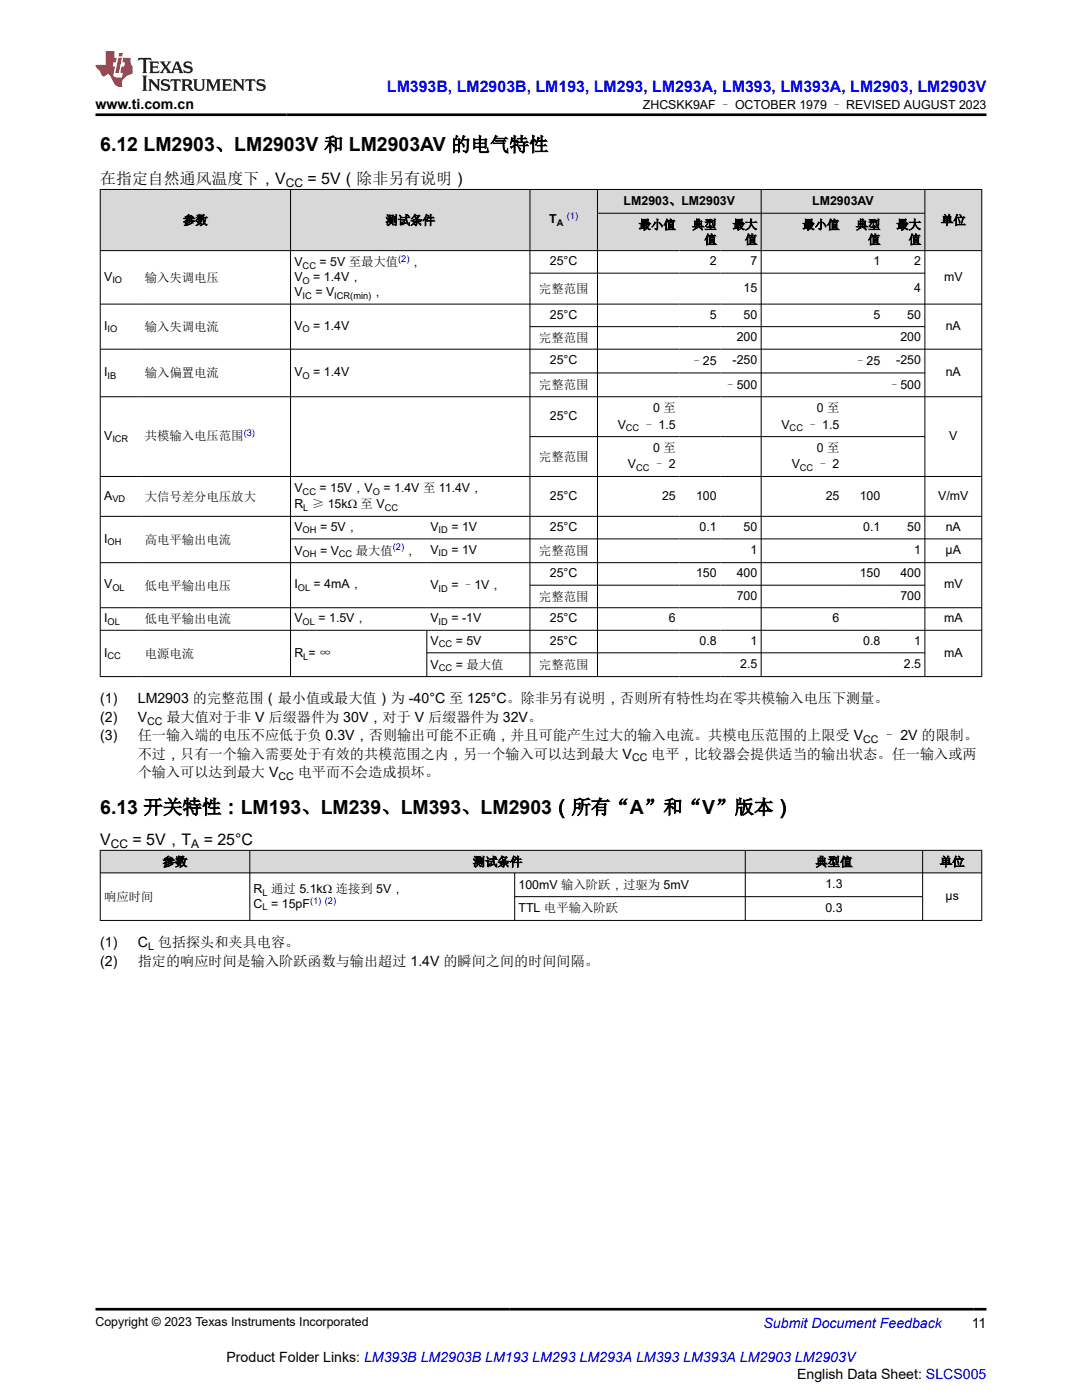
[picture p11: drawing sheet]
<svg xmlns="http://www.w3.org/2000/svg" width="216mm" height="279mm" viewBox="0 0 216 279" stroke-linecap="round" stroke-linejoin="round" font-family="sans-serif">
<g fill="#d8d8d8">
<path d="M20 37.8h175.9v4.8h-175.9z" fill-rule="evenodd"/>
<path d="M20.1 37.9h37.8v12.1h-37.8z" fill-rule="evenodd"/>
<path d="M58 37.9h47.7v12.1h-47.7z" fill-rule="evenodd"/>
<path d="M105.8 37.9h13.4v12.1h-13.4z" fill-rule="evenodd"/>
<path d="M119.3 37.9h32.5v4.6h-32.5z" fill-rule="evenodd"/>
<path d="M151.9 37.9h32.6v4.6h-32.6z" fill-rule="evenodd"/>
<path d="M184.6 37.9h11.2v12.1h-11.2z" fill-rule="evenodd"/>
<path d="M119.3 42.6h16.3v7.4h-16.3z" fill-rule="evenodd"/>
<path d="M135.6 42.6h8.1v7.4h-8.1z" fill-rule="evenodd"/>
<path d="M143.7 42.6h8.1v7.4h-8.1z" fill-rule="evenodd"/>
<path d="M151.9 42.6h16.3v7.4h-16.3z" fill-rule="evenodd"/>
<path d="M168.2 42.6h8.2v7.4h-8.2z" fill-rule="evenodd"/>
<path d="M176.4 42.6h8.1v7.4h-8.1z" fill-rule="evenodd"/>
</g>
<g fill="none" stroke="#000" stroke-width=".2">
<path d="M19.9 37.8h176.1M20 37.7v97.4M58 37.7v97.4M105.7 37.7v97.4M119.2 37.7v97.4M151.9 37.7v97.4M184.5 37.7v97.4M195.9 37.7v97.4M19.9 50h176.1M105.7 54.5h78.9M119.2 42.6h65.4M19.9 60.7h176.1"/>
<path d="M19.9 69.7h176.1M19.9 79.2h176.1M105.7 65.2h78.9M105.7 74.4h78.9M19.9 95.1h176.1M105.7 87.1h78.9M19.9 103h176.1M19.9 112.3h176.1M58 107.5h138M105.7 116.8h78.9M19.9 121.3h176.1M19.9 125.8h176.1"/>
<path d="M19.9 135h176.1M85.2 125.8v9.3M85.2 130.3h99.4"/>
</g>
<g fill="#d8d8d8">
<path d="M20 169.7h175.9v4.5h-175.9z" fill-rule="evenodd"/>
<path d="M20.1 169.8h29.7v4.3h-29.7z" fill-rule="evenodd"/>
<path d="M49.9 169.8h98.7v4.3h-98.7z" fill-rule="evenodd"/>
<path d="M148.8 169.8h35.2v4.3h-35.2z" fill-rule="evenodd"/>
<path d="M184.2 169.8h11.6v4.3h-11.6z" fill-rule="evenodd"/>
</g>
<path d="M19.9 169.7h176.1M19.9 174.2h176.1M20 169.6v14.2M49.8 169.6v14.2M102.7 174.2v9.6M102.7 178.9h81.5M148.7 169.6v14.2M184.1 169.6v14.2M195.9 169.6v14.2M19.9 183.7h176.1" fill="none" stroke="#000" stroke-width=".2"/>
<path d="M27.7 11.6l-.2 .5 .5-.2h.6v.1v2.2l-.2 .4h1l-.2-.4v-2.2v-.1h.5l.5 .2-.1-.5zM29.8 12.3l.2 .4v1.5l-.2 .4h1.9l.1-.6a1.08 1.08 0 0 1-1.3 .2v-.7h.6l.4 .2v-.7l-.4 .2h-.6v-.5l.2-.2a1 1 0 0 1 1 .3l-.1-.5zM31.8 12.3l1 1.1-1 1.2h.9l-.2-.2 .4-.8 .5 .8-.2 .2h1.6l-.2-.2 .1-.5h1l.1 .5-.1 .2h.9l-.2-.3-.8-2h-.5l-1 2.2-.8-1.1 .9-1.1h-.8l.2 .2-.5 .6-.3-.6 .1-.2zM35.2 12.7l.4 1h-.8zM36.8 12.4a.65 .65 0 0 0-.2 .7 .65 .65 0 0 0 .6 .5l.7 .1 .1 .3a.79 .79 0 0 1-.7 .4 .79 .79 0 0 1-.7-.5l.1 .7 .2-.1a.93 .93 0 0 0 1.1 .1 .93 .93 0 0 0 .4-1 1.46 1.46 0 0 0-1.2-.6l-.1-.3a1.09 1.09 0 0 1 1.2 .2l-.2-.6-.1 .1-.6-.2zM28.4 15.1l.2 .4v2.2l-.2 .4h1l-.2-.4v-2.2l.2-.4zM29.6 15.8l.2 .4v1.5l-.2 .4h.8l-.3-.4v-1.3l1.7 1.8v-2l.2-.4h-.8l.2 .2 .1 1.1-1.2-1.3zM32.3 15.9a.65 .65 0 0 0-.2 .8 .65 .65 0 0 0 .7 .4l.6 .2 .1 .2a.79 .79 0 0 1-.7 .4 .79 .79 0 0 1-.7-.5l.1 .7 .2-.1a.93 .93 0 0 0 1.1 .1 .93 .93 0 0 0 .4-.9 1.46 1.46 0 0 0-1.2-.6l-.1-.4a1.09 1.09 0 0 1 1.2 .2l-.2-.6-.1 .1-.6-.1zM34.1 15.8l-.1 .6a.63 .63 0 0 1 .7-.3l.1 1.6-.3 .4h1l-.2-.4v-1.6a.66 .66 0 0 1 .8 .3l-.1-.6zM36.2 15.8l.2 .4v1.5l-.2 .4h.9l-.2-.2v-.7h.5l.1 .2a.79 .79 0 0 0 1.2 .6l-1-.9a.61 .61 0 0 0 .6-.6 .61 .61 0 0 0-.5-.7zM36.9 16.1h.2a.47 .47 0 0 1 .5 .1 .47 .47 0 0 1 .1 .5l-.2 .1-.6 .1zM38.5 15.8l.2 .2a2.27 2.27 0 0 0 .4 2 1.04 1.04 0 0 0 1.7-.7v-1.3l.2-.2h-.8l.2 .4v1.1a.6 .6 0 0 1-.6 .6 .6 .6 0 0 1-.6-.6v-1.1l.3-.4zM41.1 15.8l.2 .4v1.5l-.2 .4h.7l-.2-.4v-1.4l.9 1.9 .8-1.9v1.4l-.2 .4h1l-.3-.4v-1.5l.3-.4h-.8l-.7 1.5-.7-1.5zM44.3 15.8l.2 .4v1.5l-.2 .4h1.9l.1-.6a1.09 1.09 0 0 1-1.3 .2v-.7h.6l.4 .2v-.6l-.4 .2h-.6v-.6l.2-.1a1.01 1.01 0 0 1 1 .3l-.1-.6zM46.4 15.8l.3 .4v1.5l-.3 .4h.8l-.2-.4v-1.3l1.6 1.8v-2l.2-.4h-.7l.2 .2v1.1l-1.2-1.3zM49 15.8l-.1 .6a.63 .63 0 0 1 .8-.3v1.6l-.3 .4h1l-.2-.4v-1.6a.66 .66 0 0 1 .8 .3l-.1-.6zM51.4 15.9a.65 .65 0 0 0-.2 .8 .65 .65 0 0 0 .6 .4l.6 .2 .2 .2a.79 .79 0 0 1-.8 .4 .79 .79 0 0 1-.6-.5l.1 .7 .2-.1a.93 .93 0 0 0 1 .1 .93 .93 0 0 0 .5-.9 1.46 1.46 0 0 0-1.3-.6l-.1-.4a1.09 1.09 0 0 1 1.3 .2l-.2-.6-.2 .1-.5-.1z" fill="#231f20"/>
<path d="M21.1 10.2v2.8h-2.1l.1 .3 .9 1a.95 .95 0 0 0 .9 .9 .59 .59 0 0 1 .6-.4 .59 .59 0 0 1 .5 .4l.4 .7a1.59 1.59 0 0 0 2.1 1.4 1.61 1.61 0 0 1 1-2.3l1-.3-.1-1.5a1.59 1.59 0 0 1-.4-1.7h-1.4l-.2 .9h.5l-.1 .9h-.5l-.2 1v.2l.4 .1-.2 .9h-.6a.73 .73 0 0 1-1.1-.7l.3-1.5h-.5l.2-.9h.5l.2-.9h-.5v-1.3zM23.6 11.5l-.6 3.1h.7l.6-3.1zM23.8 10.6l-.1 .6h.7l.1-.6z" fill="#ed1c24"/>
<path d="M19 22.9h177.8M19 261.3h177.8" fill="none" stroke="#000" stroke-width=".53"/>
<g font-size="3.9">
<text x="20" y="30.2">6.12 LM2903、LM2903V 和 LM2903AV 的电气特性</text>
<text x="20" y="162.4">6.13 开关特性：LM193、LM239、LM393、LM2903（所有“A”和“V”版本）</text>
</g>
<text font-size="3.2" fill="#00f" x="77.2" y="18.3">LM393B, LM2903B, LM193, LM293, LM293A, LM393, LM393A, LM2903, LM2903V</text>
<g font-size="3.2">
<text x="20" y="36.7">在指定自然通风温度下，V</text>
<text x="61.4" y="36.7">= 5V（除非另有说明）</text>
<text x="20" y="168.6">V</text>
<text x="26.4" y="168.6">= 5V，T</text>
<text x="40.6" y="168.6">= 25°C</text>
</g>
<g font-size="2.8">
<text x="19" y="21.7">www.ti.com.cn</text>
<text x="20" y="140.4">(1)</text>
<text x="27.5" y="140.4">LM2903 的完整范围（最小值或最大值）为 -40°C 至 125°C。除非另有说明，否则所有特性均在零共模输入电压下测量。</text>
<text x="20" y="147.7">(3)</text>
<text x="20" y="144.1">(2)</text>
<text x="27.5" y="144.1">V</text>
<text x="27.5" y="147.7">任一输入端的电压不应低于负 0.3V，否则输出可能不正确，并且可能产生过大的输入电流。共模电压范围的上限受 V</text>
<text x="33.2" y="144.1">最大值对于非 V 后缀器件为 30V，对于 V 后缀器件为 32V。</text>
<text x="176.1" y="147.7">– 2V 的限制。</text>
<text x="27.5" y="151.4">不过，只有一个输入需要处于有效的共模范围之内，另一个输入可以达到最大 V</text>
<text x="27.5" y="155.1">个输入可以达到最大 V</text>
<text x="59.4" y="155.1">电平而不会造成损坏。</text>
<text x="130" y="151.4">电平，比较器会提供适当的输出状态。任一输入或两</text>
<text x="20" y="189">(1)</text>
<text x="27.5" y="189">C 包括探头和夹具电容。</text>
<text x="20" y="192.7">(2)</text>
<text x="27.5" y="192.7">指定的响应时间是输入阶跃函数与输出超过 1.4V 的瞬间之间的时间间隔。</text>
<text x="193.9" y="265">11</text>
<text x="45.2" y="271.9">Product Folder Links: LM393B LM2903B LM193 LM293 LM293A LM393 LM393A LM2903 LM2903V</text>
<text x="159" y="275.3">English Data Sheet: SLCS005</text>
</g>
<text font-size="2.8" fill="#00f" x="152.4" y="265">Submit Document Feedback</text>
<g font-size="2.5">
<text x="128.3" y="21.8">ZHCSKK9AF – OCTOBER 1979 – REVISED AUGUST 2023</text>
<text x="124.4" y="40.9">LM2903、LM2903V</text>
<text x="162.1" y="40.8">LM2903AV</text>
<text x="36.5" y="44.8">参数</text>
<text x="76.9" y="44.8">测试条件</text>
<text x="109.6" y="44.6">T</text>
<text x="127.4" y="45.7">最小值</text>
<text x="138.1" y="45.7">典型</text>
<text x="146.2" y="45.7">最大</text>
<text x="160.1" y="45.7">最小值</text>
<text x="170.7" y="45.7">典型</text>
<text x="178.8" y="45.7">最大</text>
<text x="187.8" y="44.8">单位</text>
<text x="58.7" y="53.2">V</text>
<text x="63.7" y="53.2">= 5V 至最大值</text>
<text x="81.7" y="53.2">，</text>
<text x="109.7" y="52.9">25°C</text>
<text x="140.5" y="48.7">值</text>
<text x="141.6" y="52.9">2</text>
<text x="148.6" y="48.7">值</text>
<text x="149.7" y="52.9">7</text>
<text x="173.2" y="48.7">值</text>
<text x="174.3" y="52.9">1</text>
<text x="181.3" y="48.7">值</text>
<text x="182.4" y="52.9">2</text>
<text x="20.8" y="56">V</text>
<text x="28.9" y="56.2">输入失调电压</text>
<text x="58.7" y="59.1">V</text>
<text x="58.7" y="56.1">V</text>
<text x="62.5" y="56.1">= 1.4V，</text>
<text x="62.9" y="59.1">= V</text>
<text x="74.1" y="59.1">，</text>
<text x="107.5" y="58.5">完整范围</text>
<text x="148.4" y="58.2">15</text>
<text x="182.4" y="58.2">4</text>
<text x="188.4" y="56">mV</text>
<text x="20.8" y="65.8">I</text>
<text x="58.7" y="65.8">V</text>
<text x="62.5" y="65.8">= 1.4V</text>
<text x="109.7" y="63.6">25°C</text>
<text x="141.6" y="63.6">5</text>
<text x="148.4" y="63.6">50</text>
<text x="174.3" y="63.6">5</text>
<text x="181" y="63.6">50</text>
<text x="188.7" y="65.8">nA</text>
<text x="28.9" y="66.1">输入失调电流</text>
<text x="107.5" y="68.3">完整范围</text>
<text x="147" y="68.1">200</text>
<text x="179.7" y="68.1">200</text>
<text x="20.8" y="75.1">I</text>
<text x="28.9" y="75.3">输入偏置电流</text>
<text x="58.7" y="75.1">V</text>
<text x="62.5" y="75.1">= 1.4V</text>
<text x="107.5" y="77.7">完整范围</text>
<text x="109.7" y="72.7">25°C</text>
<text x="137.8" y="72.8">–25</text>
<text x="144.5" y="77.6">–500</text>
<text x="146.2" y="72.7">-250</text>
<text x="170.5" y="72.8">–25</text>
<text x="177.2" y="77.6">–500</text>
<text x="178.8" y="72.7">-250</text>
<text x="188.7" y="75.1">nA</text>
<text x="109.7" y="83.8">25°C</text>
<text x="130.3" y="82.3">0 至</text>
<text x="163" y="82.3">0 至</text>
<text x="20.8" y="87.8">V</text>
<text x="28.9" y="87.9">共模输入电压范围</text>
<text x="123.2" y="85.5">V</text>
<text x="128.3" y="85.5">– 1.5</text>
<text x="155.9" y="85.5">V</text>
<text x="160.9" y="85.5">– 1.5</text>
<text x="189.4" y="87.8">V</text>
<text x="107.5" y="92">完整范围</text>
<text x="125.3" y="93.5">V</text>
<text x="130.3" y="90.3">0 至</text>
<text x="130.3" y="93.5">– 2</text>
<text x="158" y="93.5">V</text>
<text x="163" y="90.3">0 至</text>
<text x="163" y="93.5">– 2</text>
<text x="20.8" y="99.7">A</text>
<text x="28.9" y="100">大信号差分电压放大</text>
<text x="58.7" y="101.4">R ≥ 15kΩ 至 V</text>
<text x="58.7" y="98.2">V</text>
<text x="63.7" y="98.2">= 15V，V</text>
<text x="76.5" y="98.2">= 1.4V 至 11.4V，</text>
<text x="109.7" y="99.7">25°C</text>
<text x="132.1" y="99.7">25</text>
<text x="138.9" y="99.7">100</text>
<text x="164.8" y="99.7">25</text>
<text x="171.6" y="99.7">100</text>
<text x="187.2" y="99.7">V/mV</text>
<text x="58.7" y="105.9">V</text>
<text x="63.9" y="105.9">= 5V，</text>
<text x="85.9" y="105.9">V</text>
<text x="90.1" y="105.9">= 1V</text>
<text x="109.7" y="105.9">25°C</text>
<text x="139.6" y="105.9">0.1</text>
<text x="148.4" y="105.9">50</text>
<text x="172.2" y="105.9">0.1</text>
<text x="181" y="105.9">50</text>
<text x="188.7" y="105.9">nA</text>
<text x="20.8" y="108.3">I</text>
<text x="28.9" y="108.6">高电平输出电流</text>
<text x="58.7" y="110.7">V</text>
<text x="63.9" y="110.7">= V</text>
<text x="71" y="110.7">最大值</text>
<text x="80.7" y="110.7">，</text>
<text x="85.9" y="110.6">V</text>
<text x="90.1" y="110.6">= 1V</text>
<text x="107.5" y="110.8">完整范围</text>
<text x="149.7" y="110.6">1</text>
<text x="182.4" y="110.6">1</text>
<text x="188.7" y="110.6">µA</text>
<text x="20.8" y="117.4">V</text>
<text x="28.9" y="117.7">低电平输出电压</text>
<text x="58.7" y="117.4">I</text>
<text x="62.6" y="117.4">= 4mA，</text>
<text x="85.9" y="117.6">V</text>
<text x="90.1" y="117.6">= –1V，</text>
<text x="107.5" y="119.9">完整范围</text>
<text x="109.7" y="115.2">25°C</text>
<text x="138.9" y="115.2">150</text>
<text x="147" y="115.2">400</text>
<text x="147" y="119.7">700</text>
<text x="171.6" y="115.2">150</text>
<text x="179.7" y="115.2">400</text>
<text x="179.7" y="119.7">700</text>
<text x="188.4" y="117.4">mV</text>
<text x="20.8" y="124.2">I</text>
<text x="28.9" y="124.4">低电平输出电流</text>
<text x="58.7" y="124.2">V</text>
<text x="63.5" y="124.2">= 1.5V，</text>
<text x="85.9" y="124.2">V</text>
<text x="90.1" y="124.2">= -1V</text>
<text x="109.7" y="124.2">25°C</text>
<text x="133.5" y="124.2">6</text>
<text x="166.1" y="124.2">6</text>
<text x="188.4" y="124.2">mA</text>
<text x="20.8" y="131">I</text>
<text x="28.9" y="131.3">电源电流</text>
<text x="58.7" y="131.2">R = ∞</text>
<text x="85.9" y="128.7">V</text>
<text x="90.9" y="128.7">= 5V</text>
<text x="109.7" y="128.7">25°C</text>
<text x="139.6" y="128.7">0.8</text>
<text x="149.7" y="128.7">1</text>
<text x="172.2" y="128.7">0.8</text>
<text x="182.4" y="128.7">1</text>
<text x="188.4" y="131">mA</text>
<text x="85.9" y="133.4">V</text>
<text x="90.9" y="133.4">= 最大值</text>
<text x="107.5" y="133.5">完整范围</text>
<text x="147.7" y="133.3">2.5</text>
<text x="180.3" y="133.3">2.5</text>
<text x="32.5" y="172.8">参数</text>
<text x="94.3" y="172.8">测试条件</text>
<text x="162.7" y="172.8">典型值</text>
<text x="187.5" y="172.8">单位</text>
<text x="20.8" y="179.8">响应时间</text>
<text x="50.6" y="178.2">R 通过 5.1kΩ 连接到 5V，</text>
<text x="103.5" y="177.3">100mV 输入阶跃，过驱为 5mV</text>
<text x="164.7" y="177.2">1.3</text>
<text x="188.7" y="179.6">µs</text>
<text x="50.6" y="181.2">C = 15pF</text>
<text x="103.5" y="182.1">TTL 电平输入阶跃</text>
<text x="164.7" y="182">0.3</text>
<text x="19" y="264.7">Copyright © 2023 Texas Instruments Incorporated</text>
</g>
<g font-size="2.4">
<text x="57" y="37.3">CC</text>
<text x="22.1" y="169.2">CC</text>
<text x="38.2" y="169.2">A</text>
</g>
<g font-size="2.1">
<text x="29.4" y="144.6">CC</text>
<text x="172.2" y="148.3">CC</text>
<text x="55.6" y="155.6">CC</text>
<text x="126.1" y="152">CC</text>
<text x="29.5" y="189.6">L</text>
</g>
<g font-size="1.9">
<text x="111.1" y="45">A</text>
<text x="60.4" y="53.6">CC</text>
<text x="22.4" y="56.5">IO</text>
<text x="60.4" y="56.6">O</text>
<text x="60.4" y="59.6">IC</text>
<text x="66.7" y="59.6">ICR(min)</text>
<text x="21.5" y="66.3">IO</text>
<text x="60.4" y="66.3">O</text>
<text x="21.5" y="75.6">IB</text>
<text x="60.4" y="75.6">O</text>
<text x="22.4" y="88.3">ICR</text>
<text x="124.9" y="86">CC</text>
<text x="157.6" y="86">CC</text>
<text x="127" y="94">CC</text>
<text x="159.6" y="94">CC</text>
<text x="22.4" y="100.2">VD</text>
<text x="60.4" y="98.7">CC</text>
<text x="60.5" y="101.9">L</text>
<text x="74.4" y="98.7">O</text>
<text x="76.8" y="101.9">CC</text>
<text x="60.4" y="106.4">OH</text>
<text x="87.5" y="106.4">ID</text>
<text x="21.5" y="108.8">OH</text>
<text x="60.4" y="111.2">OH</text>
<text x="67.6" y="111.2">CC</text>
<text x="87.5" y="111.1">ID</text>
<text x="22.4" y="117.9">OL</text>
<text x="59.4" y="117.9">OL</text>
<text x="87.5" y="118">ID</text>
<text x="21.5" y="124.7">OL</text>
<text x="60.4" y="124.7">OL</text>
<text x="87.5" y="124.7">ID</text>
<text x="21.5" y="131.5">CC</text>
<text x="60.5" y="131.7">L</text>
<text x="87.6" y="129.2">CC</text>
<text x="87.6" y="133.9">CC</text>
<text x="52.4" y="178.7">L</text>
<text x="52.4" y="181.7">L</text>
</g>
<g font-size="1.9" fill="#00f">
<text x="113.1" y="43.7">(1)</text>
<text x="79.5" y="52.3">(2)</text>
<text x="48.6" y="87.1">(3)</text>
<text x="78.4" y="109.9">(2)</text>
<text x="61.9" y="180.4">(1) (2)</text>
</g>
</svg>
